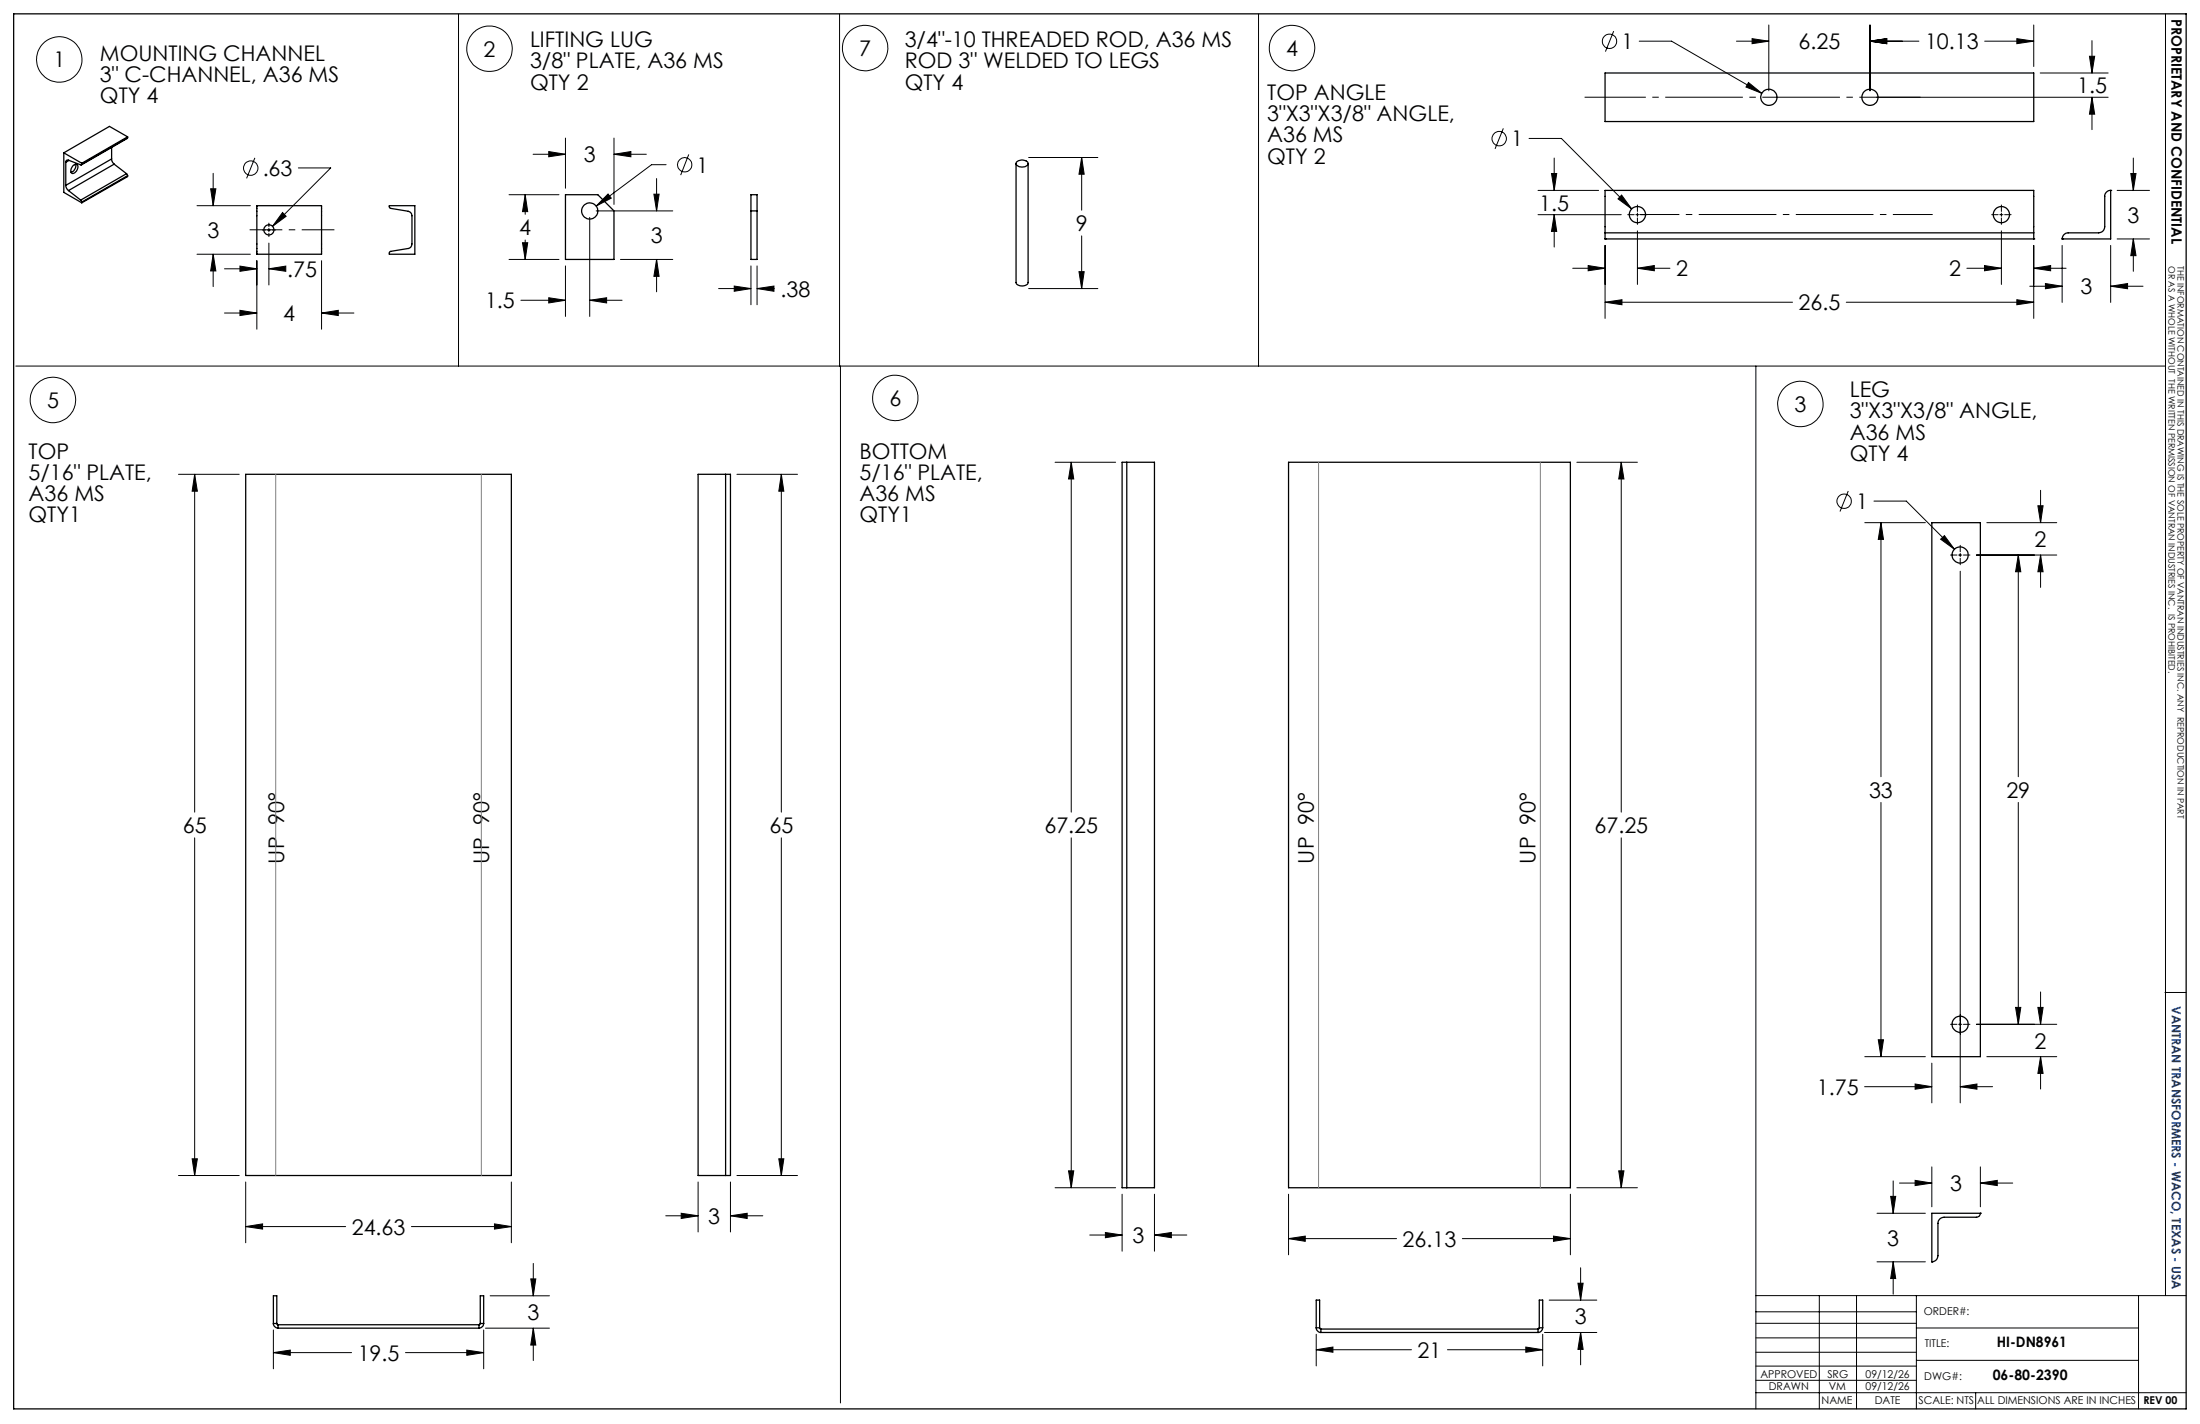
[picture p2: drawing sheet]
<svg xmlns="http://www.w3.org/2000/svg" width="432mm" height="279mm" viewBox="0 0 432 279" stroke-linecap="round" stroke-linejoin="round" font-family="sans-serif">
<g fill="none" stroke="#000" stroke-width=".25">
<path d="M2.7 2.7h426.4v273.7h-426.4zM315 14.3h84.2v9.5h-84.2zM12.5 30l3.6 2M12.5 30v7.7l3.6 2.1M12.9 31.9l.1-.4 .4-.1 2.5 1 .2-.2M12.9 36.4l.2 .5 .3 .5M12.9 31.9v4.5M13.4 37.4l2.4 1.9M13.5 31.5l-.6 .4M14.4 32.5a.55 .55 0 0 1 .8-.2 .55 .55 0 0 1 0 .9 .83 .83 0 0 1-1.2 .7 1.28 1.28 0 0 1 .4-1.4zM14.9 32.2a1.39 1.39 0 0 1-1 1.6M15.8 39.3l.3 .4"/>
<path d="M16.1 32v.2M16.1 39.7v.1M21.9 31.2v.4l.5 .6M21.9 28.9v2.3M21.9 31.2l-9 5.2M22.4 32.2l-9 5.2M22.4 32.2l2.4 1.9M24.8 34.1l.2 .4M24.8 34.1l-9 5.2M25 27l-9 5.3M25 26.8l-3.5-2-9 5.2M25 26.8l-8.9 5.2"/>
<path d="M25 26.8v.2M25 34.5v.1l-8.9 5.2M25 27l-8.9 5.2M25 34.5l-8.9 5.2M111 38.2h6.3l3.2 3.2v9.5h-9.5zM147.4 38.2h1.2v12.7h-1.2zM199.4 32.1v23.3a1.42 1.42 0 0 0 2.1 .4l.3-.3v-23.4M199.5 31.8a1.53 1.53 0 0 1 2.3 .2 1.27 1.27 0 0 1-2 .6 .5 .5 0 0 1-.3-.8zM414.3 37.4a1.14 1.14 0 0 0-1.2 1.1v6a1.2 1.2 0 0 1-1.2 1.2h-6a1.2 1.2 0 0 0-1.2 1.2M414.3 37.4h.1M414.3 37.4v9.5h-9.6M50.4 40.4h12.7v9.5h-12.7z"/>
<path d="M76.4 40.4h5v9.5h-5v-.3l.3-.3 3.6-.6 .3-.2 .3-.6v-5.6l-.1-.4-.7-.4-3.5-.6zM147.4 41.4h1.2M315 46.9h.1M315 45.7v1.2M315 45.7v-8.3h84.2v8.3M315 46.9h84.2M315 45.7h84.2M399.2 46.9h.1M399.2 45.7v1.2M404.7 46.9h.1M48.2 93.1h52.2v137.5h-52.2zM142.4 93.1h1v137.5h-1"/>
<path d="M142.4 93.1h-5.4v137.5h5.4M142.4 93.1v137.5M221.2 90.7h-1v142.3h1M221.2 90.7h5.4v142.3h-5.4M221.2 90.7v142.3M252.9 90.7h55.3v142.3h-55.3zM379.2 102.6h9.5v104.7h-9.5zM388.7 238.1h.1M388.7 238.1a.73 .73 0 0 1-.8 .7h-6.3a1.2 1.2 0 0 0-1.2 1.2v6.4a1.2 1.2 0 0 1-1.2 1.2M388.7 238.1h-9.5v9.5M53.7 259.7a.97 .97 0 0 0 .9 .9M53.7 259.7h.6"/>
<path d="M53.7 259.7v-5.5h.6v5.5M54.3 259.7l.3 .2M54.6 259.9v.7M54.6 259.9h39.4M94 259.9v.7M94.3 259.7l-.3 .2M94.3 259.7h.6M94.3 259.7v-5.5h.6v5.5M94.9 259.7a.97 .97 0 0 1-.9 .9M379.2 247.6h.1M54.6 260.6h39.4M258.3 260.5a.97 .97 0 0 0 1 .9"/>
<path d="M258.3 260.5h.7M258.3 260.5v-5.4h.7v5.4M259 260.5l.3 .3M259.3 260.8v.6M259.3 261.4h42.6M259.3 260.8h42.6M301.9 260.8v.6M302.1 260.5l-.2 .3M302.1 260.5h.7M302.1 260.5v-5.4h.7v5.4M302.8 260.5a.97 .97 0 0 1-.9 .9"/>
<circle cx="347.2" cy="19.1" r="1.58"/>
<circle cx="367" cy="19.1" r="1.59"/>
<circle cx="52.8" cy="45.1" r="1"/>
<circle cx="115.8" cy="41.4" r="1.57"/>
<circle cx="321.4" cy="42.1" r="1.59"/>
<circle cx="392.8" cy="42.1" r="1.59"/>
<circle cx="384.7" cy="108.9" r="1.58"/>
<circle cx="384.7" cy="201" r="1.58"/>
</g>
<g fill="none" stroke="#000" stroke-width=".2">
<path d="M90 2.8v69M164.8 2.8v69M247 2.8v69M316.7 6.1l-1.6 4M321.7 8.1h6.4l17.7 10.2M340.8 8.1h6.4M343.2 16.2l2.6 2.1-3.1-1.2zM343.9 7.6l3.3 .5-3.3 .5zM347.2 4.9v12.9M367 8.1l3.3-.5v1zM367 8.1h9.6M367 4.9v12.9"/>
<path d="M368.3 19.1h45.5M389.5 8.1h9.7M395.9 7.6l3.3 .5-3.3 .5zM399.2 4.9v8.2M400.4 14.3h13.4M410.1 11h1l-.5 3.3zM410.6 19.1l.5 3.3h-1zM410.6 8v6.3M410.6 19.1v6.3M425 2.7v251.5M41.3 37h1.1l-.6 3.4zM41.8 34v6.4"/>
<path d="M50 31l-1.6 4M58.6 32.9h6.3l-11.4 11.5M99.9 38.2h9.8M103.1 38.2l.5 3.3h-1zM103.1 38.2v3.9M104.6 30.3h6.4M107.7 29.7l3.3 .6-3.3 .5zM111 27.1v9.8M119.3 38.1l.7 .8-3 1.5zM120.5 30.3l3.3-.6v1.1zM120.5 27.1v13M120.5 30.3h6.4"/>
<path d="M128.3 38.1h1.1l-.5 3.3zM128.9 35v6.4M130.7 32.3h-2.8l-10.9 8.1M135.2 30.3l-1.6 4.1M201.9 30.9h13.6M212.3 30.9l.5 3.3h-1zM212.3 30.9v10.3M295.1 25.2l-1.7 4M300.1 27.2h6.4l13.8 13.8M301.9 37.4h11.9M304.5 34h1l-.5 3.4zM305 31v6.4"/>
<path d="M318.3 38.3l2 2.7-2.7-2zM415.5 37.4h6.4M418.2 34h1l-.5 3.4zM418.7 31v6.4M38.7 40.4h10.4M38.7 49.9h10.4M41.8 49.9l.6 3.3h-1.1zM41.8 49.9v6.3M44.1 52.7h6.3M47.1 52.2l3.3 .5-3.3 .5zM50.4 51.2v13.4M51.5 45.1h.6"/>
<path d="M52.5 45.1h.6M52.8 52.7l3.3-.5v1zM52.8 43.8v.7M52.8 44.8v.6M52.8 45.8v.6M52.8 47.7v8.2M52.8 52.7h2.4M53.4 45.1h.7M55.5 41.7l.7 .7-2.7 2zM63.1 51.2v13.4M99.9 50.9h9.8M102.2 58.9h8.8"/>
<path d="M102.6 47.6h1l-.5 3.3zM103.1 47.1v3.8M107.7 58.4l3.3 .5-3.3 .5zM111 52.2v9.9M115.7 58.9l3.4-.5v1zM115.7 42.7v19.4M115.7 58.9h6.4M117 41.4h15M121.8 50.9h10.2M128.9 50.9l.5 3.3h-1.1zM128.9 50.9v6.4M141 56.6h6.4"/>
<path d="M144.1 56.1l3.3 .5-3.3 .6zM147.4 52.2v7.6M148.6 56.6l3.3-.5v1.1zM148.6 52.2v7.6M148.6 56.6h3.4M201.9 56.6h13.6M211.8 53.3h1l-.5 3.3zM212.3 46.3v10.3M301.9 42.1h16.3M305 42.1l.5 3.3h-1zM305 42.1v6.4M308.7 52.6h6.3"/>
<path d="M311.7 52.1l3.3 .5-3.3 .5zM315 59.3l3.3-.5v1zM315 48.2v14.3M315 59.3h36.8M319.5 42.1h1.2M321.1 42.1h.6M321.4 52.6l3.3-.5v1zM321.4 40.2v1.3M321.4 41.8v.6M321.4 42.8v1.2M321.4 45.3v10.5M321.4 52.6h6.4"/>
<path d="M322 42.1h1.3M362.4 59.3h36.8M386 52.6h6.8M389.5 52.1l3.3 .5-3.3 .5zM390.9 42.1h1.3M392.5 42.1h.6M392.8 40.2v1.3M392.8 41.8v.6M392.8 42.8v1.2M392.8 45.3v10.5M393.5 42.1h1.2M395.9 58.8l3.3 .5-3.3 .5z"/>
<path d="M398.4 56.2h6.3M399.2 52.6l3.3-.5v1zM399.2 48.2v14.3M399.2 52.6h6.3M401.5 55.6l3.2 .6-3.2 .5zM404.7 48.2v11.1M414.3 56.2l3.3-.6v1.1zM414.3 48.2v11.1M414.3 56.2h6.3M415.5 46.9h6.4M418.7 46.9l.5 3.3h-1zM418.7 46.9v6.3"/>
<path d="M3.1 71.8h421.8M44.1 61.4h6.3M47.1 60.9l3.3 .5-3.3 .5zM63.1 61.4l3.3-.5v1zM63.1 61.4h6.4M165 71.8v203.5M344.6 71.8v204.6M35 93.1h12M38.2 93.1l.5 3.3h-1zM38.2 93.1v66.2M144.6 93.1h11.9M153.4 93.1l.4 3.3h-.9z"/>
<path d="M153.4 93.1v66.2M207.1 90.7h11.9M210.3 90.7l.4 3.3h-1zM210.3 90.7v68.6M309.5 90.7h11.9M318.2 90.7l.5 3.3h-1zM318.2 90.7v68.6M362.8 96.3l-1.7 4.1M367.8 98.3h6.4l9.4 9.5M400 99.2h1l-.5 3.4zM400.5 96.2v6.4M366 102.6h11.9"/>
<path d="M369.2 102.6l.5 3.2h-1zM369.2 102.6v49.8M380.9 105.8l.7-.7 2 2.7zM382.8 108.9h1.3M384.4 108.9h.7M384.7 107v1.3M384.7 108.6v.6M384.7 109.5v1.3M384.7 112.1v104.3M385.4 108.9h1.2M387.9 108.9h15.8M390 102.6h13.7"/>
<path d="M396.1 108.9l.5 3.3h-1zM396.1 108.9v43.5M400.5 108.9l.5 3.3h-1zM400.5 108.9v6.4M369.2 157.4v49.9M396.1 157.4v43.6M38.2 164.4v66.2M153.4 164.4v66.2M210.3 164.4v68.6M318.2 164.4v68.6M395.6 197.7h1l-.5 3.3zM400 197.7h1l-.5 3.3z"/>
<path d="M400.5 194.6v6.4M424.9 194.7h4.2M366 213.2h13.2M366 207.3h11.9M368.7 204h1l-.5 3.3zM375.9 212.7l3.3 .5-3.3 .5zM379.2 208.6v7.8M382.8 201h1.3M384.4 201h.7M384.7 213.2l3.3-.5v1zM384.7 213.2h6.4M385.4 201h1.2"/>
<path d="M387.9 201h15.8M390 207.3h13.7M400.5 207.3l.5 3.3h-1zM400.5 207.3v6.4M35 230.6h12M37.7 227.4h1l-.5 3.2zM48.2 231.9v11.9M100.4 231.9v11.9M130.7 238.5h6.3M133.7 238.1l3.3 .4-3.3 .6zM137 231.9v9.8M143.4 238.5l3.2-.4v1z"/>
<path d="M143.4 231.9v9.8M143.4 238.5h6.3M144.6 230.6h11.9M152.9 227.4h.9l-.4 3.2zM207.1 233h11.9M209.7 229.7h1l-.4 3.3zM220.2 234.3v11.2M226.6 234.3v11.2M252.9 234.3v11.9M308.2 234.3v11.9M309.5 233h11.9M317.7 229.7h1l-.5 3.3z"/>
<path d="M368.4 238.1h9.5M371.1 234.7h1l-.5 3.4zM371.6 231.7v6.4M372.8 232.1h6.4M375.9 231.6l3.3 .5-3.3 .5zM379.2 229v7.8M388.7 232.1l3.3-.5v1zM388.7 229v7.8M388.7 232.1h6.3M48.2 240.7l3.3-.6v1.1zM48.2 240.7h19.6M80.8 240.7h19.6"/>
<path d="M96.2 254.2h11.6M97 240.1l3.4 .6-3.4 .5zM104.2 250.9h1l-.5 3.3zM104.7 247.9v6.3M213.9 242.3h6.3M217 241.8l3.2 .5-3.2 .6zM226.6 242.3l3.3-.5v1.1zM226.6 242.3h6.3M252.9 243l3.3-.5v1.1zM252.9 243h21.2M287 243h21.2M304.1 255.1h9.3"/>
<path d="M304.9 242.5l3.3 .5-3.3 .6zM309.7 251.8h1l-.5 3.3zM310.2 248.7v6.4M344.6 254.2h84.5M344.6 257.4h31.5M344.6 259.6h31.5M357.1 254.2v22.2M364.4 254.2v22.2M368.4 247.6h9.5M371.6 247.6l.5 3.3h-1zM371.6 247.6v6.3M376.1 254.2v22.2"/>
<path d="M419.7 254.2v22.2M53.7 265.4l3.3-.5v1zM53.7 260.9v7.7M53.7 265.4h15.3M79.6 265.4h15.3M91.6 264.9l3.3 .5-3.3 .5zM94.9 260.9v7.7M95.3 260.6h12.5M104.7 260.6l.5 3.3h-1zM104.7 260.6v6.3M258.3 264.8l3.3-.5v1zM258.3 261.8v6.2"/>
<path d="M258.3 264.8h18.7M284.1 264.8h18.7M299.5 264.3l3.3 .5-3.3 .5zM302.8 261.8v6.2M303.1 261.4h10.3M310.2 261.4l.5 3.4h-1zM310.2 261.4v6.4M344.6 273.3h84.5M344.6 270.8h31.5M344.6 268h31.5M344.6 265.3h31.5M344.6 262.5h31.5"/>
<path d="M376.1 266.9h43.6M376.1 260.6h43.6M387.8 273.3v3.1"/>
<circle cx="11.6" cy="11.7" r="4.5"/>
<circle cx="96.1" cy="9.6" r="4.5"/>
<circle cx="169.8" cy="9.4" r="4.5"/>
<circle cx="253.6" cy="9.4" r="4.5"/>
<circle cx="315.9" cy="8.1" r="1.42"/>
<circle cx="49.2" cy="33" r="1.41"/>
<circle cx="134.4" cy="32.3" r="1.4"/>
<circle cx="294.3" cy="27.2" r="1.41"/>
<circle cx="10.4" cy="78.5" r="4.5"/>
<circle cx="175.7" cy="78.1" r="4.5"/>
<circle cx="353.4" cy="79.3" r="4.5"/>
<circle cx="361.9" cy="98.4" r="1.42"/>
</g>
<path d="M49 45.1h16.6" fill="none" stroke="#000" stroke-width=".2" stroke-dasharray="15.2 1.3 1.3 1.3" stroke-dashoffset="8.8" stroke-linecap="butt"/>
<path d="M321.8 42.1h57.5" fill="none" stroke="#000" stroke-width=".2" stroke-dasharray="15.2 1.3 1.3 1.3" stroke-dashoffset="7.4" stroke-linecap="butt"/>
<path d="M377 19.1h-66" fill="none" stroke="#000" stroke-width=".2" stroke-dasharray="15.2 1.3 1.3 1.3" stroke-dashoffset="3.2" stroke-linecap="butt"/>
<path d="M54.1 93.1v137.5M94.5 93.1v137.5M258.8 90.7v142.3M302.3 90.7v142.3" fill="none" stroke="#808080" stroke-width=".2"/>
<g fill="#000">
<path d="M107.7 29.7l3.3 .6-3.3 .5zM120.5 30.3l3.3-.6v1.1zM103.1 38.2l.5 3.3h-1zM102.6 47.6h1l-.5 3.3zM119.3 38.1l-2.3 2.3 3-1.5zM115.7 58.9l3.4-.5v1zM107.7 58.4l3.3 .5-3.3 .5zM128.3 38.1h1.1l-.5 3.3zM128.9 50.9l.5 3.3h-1.1zM63.1 61.4l3.3-.5v1zM47.1 60.9l3.3 .5-3.3 .5zM41.3 37h1.1l-.6 3.4zM41.8 49.9l.6 3.3h-1.1zM55.5 41.7l-2 2.7 2.7-2zM52.8 52.7l3.3-.5v1zM47.1 52.2l3.3 .5-3.3 .5zM395.9 58.8l3.3 .5-3.3 .5zM315 59.3l3.3-.5v1zM318.3 38.3l-.7 .7 2.7 2zM305 42.1l.5 3.3h-1zM304.5 34h1l-.5 3.4zM311.7 52.1l3.3 .5-3.3 .5zM321.4 52.6l3.3-.5v1zM389.5 52.1l3.3 .5-3.3 .5zM399.2 52.6l3.3-.5v1zM37.7 227.4h1l-.5 3.2zM38.2 93.1l.5 3.3h-1zM48.2 240.7l3.3-.6v1.1zM97 240.1l3.4 .6-3.4 .5zM368.7 204h1l-.5 3.3zM369.2 102.6l.5 3.2h-1zM400.5 108.9l.5 3.3h-1zM400 99.2h1l-.5 3.4zM380.9 105.8l2.7 2-2-2.7zM395.6 197.7h1l-.5 3.3zM396.1 108.9l.5 3.3h-1zM375.9 212.7l3.3 .5-3.3 .5zM384.7 213.2l3.3-.5v1zM400 197.7h1l-.5 3.3zM400.5 207.3l.5 3.3h-1zM144.1 56.1l3.3 .5-3.3 .6zM148.6 56.6l3.3-.5v1.1zM414.3 56.2l3.3-.6v1.1zM401.5 55.6l3.2 .6-3.2 .5zM418.2 34h1l-.5 3.4zM418.7 46.9l.5 3.3h-1zM212.3 30.9l.5 3.3h-1zM211.8 53.3h1l-.5 3.3zM91.6 264.9l3.3 .5-3.3 .5zM53.7 265.4l3.3-.5v1zM104.7 260.6l.5 3.3h-1zM104.2 250.9h1l-.5 3.3zM375.9 231.6l3.3 .5-3.3 .5zM388.7 232.1l3.3-.5v1zM371.6 247.6l.5 3.3h-1zM371.1 234.7h1l-.5 3.4zM210.3 90.7l.4 3.3h-1zM209.7 229.7h1l-.4 3.3zM217 241.8l3.2 .5-3.2 .6zM226.6 242.3l3.3-.5v1.1zM133.7 238.1l3.3 .4-3.3 .6zM143.4 238.5l3.2-.4v1zM152.9 227.4h.9l-.4 3.2zM153.4 93.1l.4 3.3h-.9zM258.3 264.8l3.3-.5v1zM299.5 264.3l3.3 .5-3.3 .5zM309.7 251.8h1l-.5 3.3zM310.2 261.4l.5 3.4h-1z"/>
<path d="M317.7 229.7h1l-.5 3.3zM318.2 90.7l.5 3.3h-1zM252.9 243l3.3-.5v1.1zM304.9 242.5l3.3 .5-3.3 .6zM343.2 16.2l-.5 .9 3.1 1.2zM367 8.1l3.3-.5v1zM343.9 7.6l3.3 .5-3.3 .5zM367 8.1l3.3-.5v1zM395.9 7.6l3.3 .5-3.3 .5zM410.1 11h1l-.5 3.3zM410.6 19.1l.5 3.3h-1z"/>
</g>
<g font-size="4.2">
<text x="19.6" y="11.9">MOUNTING CHANNEL</text>
<text x="94.9" y="11.1">2</text>
<text x="104" y="9.2">LIFTING LUG</text>
<text x="168.6" y="11">7</text>
<text x="177.6" y="9.2">3/4&quot;-10 THREADED ROD, A36 MS</text>
<text x="252.4" y="11">4</text>
<text x="318.2" y="9.6">1</text>
<text x="353" y="9.7">6.25</text>
<text x="377.8" y="9.7">10.13</text>
<text x="10.5" y="13.2">1</text>
<text x="19.6" y="16.1">3&quot; C-CHANNEL, A36 MS</text>
<text x="104" y="13.4">3/8&quot; PLATE, A36 MS</text>
<text x="104" y="17.6">QTY 2</text>
<text x="177.6" y="13.4">ROD 3&quot; WELDED TO LEGS</text>
<text x="177.6" y="17.6">QTY 4</text>
<text x="19.6" y="20.3">QTY 4</text>
<text x="248.7" y="19.6">TOP ANGLE</text>
<text x="248.7" y="23.8">3&quot;X3&quot;X3/8&quot; ANGLE,</text>
<text x="407.7" y="18.3">1.5</text>
<text x="248.7" y="27.9">A36 MS</text>
<text x="296.6" y="28.7">1</text>
<text x="51.6" y="34.5">.63</text>
<text x="114.6" y="31.8">3</text>
<text x="136.7" y="33.9">1</text>
<text x="248.7" y="32.1">QTY 2</text>
<text x="302.1" y="41.3">1.5</text>
<text x="40.7" y="46.7">3</text>
<text x="101.9" y="46.2">4</text>
<text x="127.7" y="47.7">3</text>
<text x="211.1" y="45.3">9</text>
<text x="417.6" y="43.7">3</text>
<text x="56.4" y="54.3">.75</text>
<text x="153.2" y="58.2">.38</text>
<text x="329" y="54.2">2</text>
<text x="382.6" y="54.2">2</text>
<text x="408.4" y="57.7">3</text>
<text x="55.6" y="63">4</text>
<text x="95.2" y="60.5">1.5</text>
<text x="353" y="60.9">26.5</text>
<text x="363" y="77.9">LEG</text>
<text x="9.2" y="80">5</text>
<text x="174.6" y="79.6">6</text>
<text x="352.2" y="80.8">3</text>
<text x="363" y="82.1">3&quot;X3&quot;X3/8&quot; ANGLE,</text>
<text x="5.6" y="90">TOP</text>
<text x="168.7" y="90">BOTTOM</text>
<text x="363" y="86.3">A36 MS</text>
<text x="5.6" y="94.1">5/16&quot; PLATE,</text>
<text x="168.7" y="94.1">5/16&quot; PLATE,</text>
<text x="363" y="90.4">QTY 4</text>
<text x="5.6" y="98.3">A36 MS</text>
<text x="168.7" y="98.3">A36 MS</text>
<text x="364.3" y="99.9">1</text>
<text x="5.6" y="102.5">QTY1</text>
<text x="168.7" y="102.5">QTY1</text>
<text x="399.3" y="107.3">2</text>
<text x="366.8" y="156.5">33</text>
<text x="393.8" y="156.5">29</text>
<text x="35.9" y="163.4">65</text>
<text x="151" y="163.4">65</text>
<text x="205" y="163.4">67.25</text>
<text x="313" y="163.4">67.25</text>
<text x="55.8" y="169.4" transform="rotate(-90 55.8 169.4)">UP 90°</text>
<text x="96" y="169.6" transform="rotate(-90 96 169.6)">UP 90°</text>
<text x="257.9" y="169.4" transform="rotate(-90 257.9 169.4)">UP 90°</text>
<text x="301.4" y="169.4" transform="rotate(-90 301.4 169.4)">UP 90°</text>
<text x="399.3" y="205.9">2</text>
<text x="356.6" y="214.8">1.75</text>
<text x="382.8" y="233.7">3</text>
<text x="69" y="242.2">24.63</text>
<text x="139" y="240.1">3</text>
<text x="222.3" y="243.9">3</text>
<text x="275.3" y="244.6">26.13</text>
<text x="370.4" y="244.4">3</text>
<text x="103.5" y="259">3</text>
<text x="309.1" y="259.9">3</text>
<text x="70.2" y="267">19.5</text>
<text x="278.2" y="266.4">21</text>
</g>
<g font-size="2.8">
<text x="426.2" y="3.7" transform="rotate(90 426.2 3.7)">PROPRIETARY AND CONFIDENTIAL</text>
<text x="391.9" y="264.2">HI-DN8961</text>
<text x="391.1" y="270.8">06-80-2390</text>
</g>
<text font-size="2.5" fill="#003082" x="426.3" y="197.4" transform="rotate(90 426.3 197.4)">VANTRAN TRANSFORMERS - WACO, TEXAS - USA</text>
<g font-size="2.1">
<text x="377.6" y="258">ORDER#:</text>
<text x="377.8" y="264.2">TITLE:</text>
<text x="345.5" y="270.3">APPROVED</text>
<text x="347.2" y="272.7">DRAWN</text>
<text x="357.5" y="275.5">NAME</text>
<text x="358.7" y="270.3">SRG</text>
<text x="358.9" y="272.7">VM</text>
<text x="366.2" y="270.3">09/12/26</text>
<text x="366.2" y="272.8">09/12/26</text>
<text x="368" y="275.5">DATE</text>
<text x="376.6" y="275.5">SCALE: NTS</text>
<text x="377.7" y="270.8">DWG#:</text>
<text x="388.1" y="275.5">ALL DIMENSIONS ARE IN INCHES</text>
<text x="420.7" y="275.5">REV 00</text>
</g>
<g font-size="1.8">
<text x="425.6" y="52.2" transform="rotate(90 425.6 52.2)">OR AS A WHOLE WITHOUT THE WRITTEN PERMISSION OF VANTRAN INDUSTRIES INC. IS PROHIBITED.</text>
<text x="427.4" y="52.2" transform="rotate(90 427.4 52.2)">THE INFORMATION CONTAINED IN THIS DRAWING IS THE SOLE PROPERTY OF VANTRAN INDUSTRIES INC. ANY REPRODUCTION IN PART</text>
</g>
</svg>
